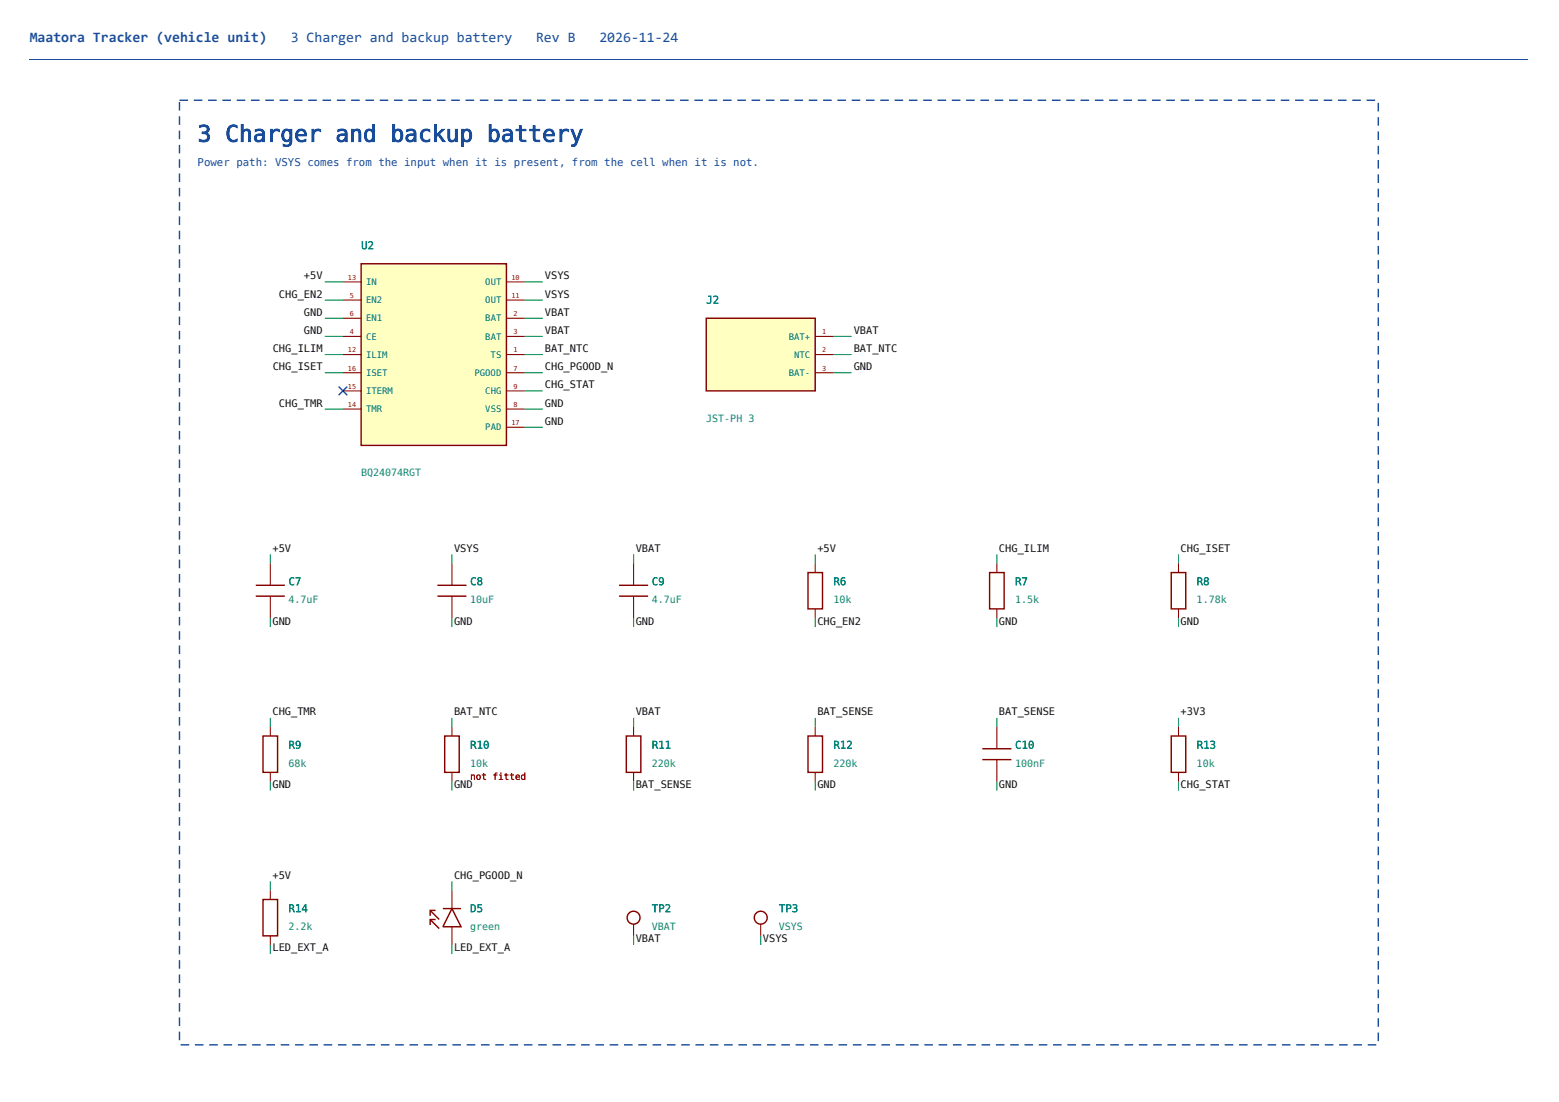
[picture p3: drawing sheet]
<svg xmlns="http://www.w3.org/2000/svg" width="420mm" height="297mm" viewBox="0 0 420 297" stroke-linecap="round" stroke-linejoin="round" font-family="sans-serif">
<path d="M7.9 16h404.1" fill="none" stroke="#1a4d99" stroke-width=".27"/>
<path d="M40.7 19.3h338.5v269.9h-338.5z" fill="#fff"/>
<path d="M52.2 26.8h2.3v.4h-2.3zM56.1 26.8h2.3v.4h-2.3zM59.9 26.8h2.4v.4h-2.4zM63.8 26.8h2.3v.4h-2.3zM67.7 26.8h2.3v.4h-2.3zM71.5 26.8h2.3v.4h-2.3zM75.4 26.8h2.3v.4h-2.3zM79.2 26.8h2.3v.4h-2.3zM83.1 26.8h2.3v.4h-2.3zM86.9 26.8h2.3v.4h-2.3zM90.8 26.8h2.3v.4h-2.3zM94.6 26.8h2.3v.4h-2.3zM98.5 26.8h2.3v.4h-2.3zM102.3 26.8h2.4v.4h-2.4zM106.2 26.8h2.3v.4h-2.3zM110.1 26.8h2.3v.4h-2.3zM113.9 26.8h2.3v.4h-2.3zM117.8 26.8h2.3v.4h-2.3zM121.6 26.8h2.3v.4h-2.3zM125.5 26.8h2.3v.4h-2.3zM129.3 26.8h2.3v.4h-2.3zM133.2 26.8h2.3v.4h-2.3zM137 26.8h2.4v.4h-2.4zM140.9 26.8h2.3v.4h-2.3zM144.7 26.8h2.4v.4h-2.4zM148.6 26.8h2.3v.4h-2.3zM152.5 26.8h2.3v.4h-2.3zM156.3 26.8h2.3v.4h-2.3zM160.2 26.8h2.3v.4h-2.3zM164 26.8h2.3v.4h-2.3zM167.9 26.8h2.3v.4h-2.3zM171.7 26.8h2.3v.4h-2.3zM175.6 26.8h2.3v.4h-2.3zM179.4 26.8h2.4v.4h-2.4zM183.3 26.8h2.3v.4h-2.3zM187.2 26.8h2.3v.4h-2.3zM191 26.8h2.3v.4h-2.3zM194.9 26.8h2.3v.4h-2.3zM198.7 26.8h2.3v.4h-2.3zM202.6 26.8h2.3v.4h-2.3zM206.4 26.8h2.3v.4h-2.3zM210.3 26.8h2.3v.4h-2.3zM214.1 26.8h2.4v.4h-2.4zM218 26.8h2.3v.4h-2.3zM221.8 26.8h2.4v.4h-2.4zM225.7 26.8h2.3v.4h-2.3zM229.6 26.8h2.3v.4h-2.3zM233.4 26.8h2.3v.4h-2.3zM237.3 26.8h2.3v.4h-2.3zM241.1 26.8h2.3v.4h-2.3zM245 26.8h2.3v.4h-2.3zM248.8 26.8h2.3v.4h-2.3zM252.7 26.8h2.3v.4h-2.3zM256.5 26.8h2.4v.4h-2.4zM260.4 26.8h2.3v.4h-2.3zM264.3 26.8h2.3v.4h-2.3zM268.1 26.8h2.3v.4h-2.3zM272 26.8h2.3v.4h-2.3zM275.8 26.8h2.3v.4h-2.3zM279.7 26.8h2.3v.4h-2.3zM283.5 26.8h2.3v.4h-2.3zM287.4 26.8h2.3v.4h-2.3zM291.2 26.8h2.3v.4h-2.3zM295.1 26.8h2.3v.4h-2.3zM298.9 26.8h2.4v.4h-2.4zM302.8 26.8h2.3v.4h-2.3zM306.7 26.8h2.3v.4h-2.3zM310.5 26.8h2.3v.4h-2.3zM314.4 26.8h2.3v.4h-2.3zM318.2 26.8h2.3v.4h-2.3zM322.1 26.8h2.3v.4h-2.3zM325.9 26.8h2.3v.4h-2.3zM329.8 26.8h2.3v.4h-2.3zM333.6 26.8h2.4v.4h-2.4zM337.5 26.8h2.3v.4h-2.3zM341.4 26.8h2.3v.4h-2.3zM345.2 26.8h2.3v.4h-2.3zM349.1 26.8h2.3v.4h-2.3zM352.9 26.8h2.3v.4h-2.3zM356.8 26.8h2.3v.4h-2.3zM360.6 26.8h2.3v.4h-2.3zM364.5 26.8h2.3v.4h-2.3zM368.3 26.8h2.3v.4h-2.3zM371.3 27.7h.4v2.3h-.4zM371.3 31.6h.4v2.3h-.4zM371.3 35.4h.4v2.3h-.4zM371.3 39.3h.4v2.3h-.4zM371.3 43.1h.4v2.4h-.4zM371.3 47h.4v2.3h-.4zM371.3 50.8h.4v2.4h-.4zM371.3 54.7h.4v2.3h-.4zM371.3 58.6h.4v2.3h-.4zM371.3 62.4h.4v2.3h-.4zM371.3 66.3h.4v2.3h-.4zM371.3 70.1h.4v2.3h-.4zM371.3 74h.4v2.3h-.4zM371.3 77.8h.4v2.3h-.4zM371.3 81.7h.4v2.3h-.4zM371.3 85.5h.4v2.4h-.4zM371.3 89.4h.4v2.3h-.4zM371.3 93.3h.4v2.3h-.4zM371.3 97.1h.4v2.3h-.4zM371.3 101h.4v2.3h-.4zM371.3 104.8h.4v2.3h-.4zM371.3 108.7h.4v2.3h-.4zM371.3 112.5h.4v2.3h-.4zM371.3 116.4h.4v2.3h-.4zM371.3 120.2h.4v2.3h-.4zM371.3 124.1h.4v2.3h-.4zM371.3 127.9h.4v2.4h-.4zM371.3 131.8h.4v2.3h-.4zM371.3 135.7h.4v2.3h-.4zM371.3 139.5h.4v2.3h-.4zM371.3 143.4h.4v2.3h-.4zM371.3 147.2h.4v2.3h-.4zM371.3 151.1h.4v2.3h-.4zM371.3 154.9h.4v2.3h-.4zM371.3 158.8h.4v2.3h-.4zM371.3 162.6h.4v2.4h-.4zM371.3 166.5h.4v2.3h-.4zM371.3 170.4h.4v2.3h-.4zM371.3 174.2h.4v2.3h-.4zM371.3 178.1h.4v2.3h-.4zM371.3 181.9h.4v2.3h-.4zM371.3 185.8h.4v2.3h-.4zM371.3 189.6h.4v2.3h-.4zM371.3 193.5h.4v2.3h-.4zM371.3 197.3h.4v2.3h-.4zM371.3 201.2h.4v2.3h-.4zM371.3 205h.4v2.4h-.4zM371.3 208.9h.4v2.3h-.4zM371.3 212.8h.4v2.3h-.4zM371.3 216.6h.4v2.3h-.4zM371.3 220.5h.4v2.3h-.4zM371.3 224.3h.4v2.3h-.4zM371.3 228.2h.4v2.3h-.4zM371.3 232h.4v2.3h-.4zM371.3 235.9h.4v2.3h-.4zM371.3 239.7h.4v2.4h-.4zM371.3 243.6h.4v2.3h-.4zM371.3 247.4h.4v2.4h-.4zM371.3 251.3h.4v2.3h-.4zM371.3 255.2h.4v2.3h-.4zM371.3 259h.4v2.3h-.4zM371.3 262.9h.4v2.3h-.4zM371.3 266.7h.4v2.3h-.4zM371.3 270.6h.4v2.3h-.4zM371.3 274.4h.4v2.3h-.4zM371.3 278.3h.4v2.3h-.4zM368.6 281.4h2.4v.4h-2.4zM364.8 281.4h2.3v.4h-2.3zM360.9 281.4h2.3v.4h-2.3zM357.1 281.4h2.3v.4h-2.3zM353.2 281.4h2.3v.4h-2.3zM349.4 281.4h2.3v.4h-2.3zM345.5 281.4h2.3v.4h-2.3zM341.7 281.4h2.3v.4h-2.3zM337.8 281.4h2.3v.4h-2.3zM333.9 281.4h2.4v.4h-2.4zM330.1 281.4h2.3v.4h-2.3zM326.2 281.4h2.4v.4h-2.4zM322.4 281.4h2.3v.4h-2.3zM318.5 281.4h2.3v.4h-2.3zM314.7 281.4h2.3v.4h-2.3zM310.8 281.4h2.3v.4h-2.3zM307 281.4h2.3v.4h-2.3zM303.1 281.4h2.3v.4h-2.3zM299.3 281.4h2.3v.4h-2.3zM295.4 281.4h2.3v.4h-2.3zM291.5 281.4h2.4v.4h-2.4zM287.7 281.4h2.3v.4h-2.3zM283.8 281.4h2.3v.4h-2.3zM280 281.4h2.3v.4h-2.3zM276.1 281.4h2.3v.4h-2.3zM272.3 281.4h2.3v.4h-2.3zM268.4 281.4h2.3v.4h-2.3zM264.6 281.4h2.3v.4h-2.3zM260.7 281.4h2.3v.4h-2.3zM256.9 281.4h2.3v.4h-2.3zM253 281.4h2.3v.4h-2.3zM249.1 281.4h2.4v.4h-2.4zM245.3 281.4h2.3v.4h-2.3zM241.4 281.4h2.3v.4h-2.3zM237.6 281.4h2.3v.4h-2.3zM233.7 281.4h2.3v.4h-2.3zM229.9 281.4h2.3v.4h-2.3zM226 281.4h2.3v.4h-2.3zM222.2 281.4h2.3v.4h-2.3zM218.3 281.4h2.3v.4h-2.3zM214.4 281.4h2.4v.4h-2.4zM210.6 281.4h2.3v.4h-2.3zM206.7 281.4h2.3v.4h-2.3zM202.9 281.4h2.3v.4h-2.3zM199 281.4h2.3v.4h-2.3zM195.2 281.4h2.3v.4h-2.3zM191.3 281.4h2.3v.4h-2.3zM187.5 281.4h2.3v.4h-2.3zM183.6 281.4h2.3v.4h-2.3zM179.8 281.4h2.3v.4h-2.3zM175.9 281.4h2.3v.4h-2.3zM172 281.4h2.4v.4h-2.4zM168.2 281.4h2.3v.4h-2.3zM164.3 281.4h2.3v.4h-2.3zM160.5 281.4h2.3v.4h-2.3zM156.6 281.4h2.3v.4h-2.3zM152.8 281.4h2.3v.4h-2.3zM148.9 281.4h2.3v.4h-2.3zM145.1 281.4h2.3v.4h-2.3zM141.2 281.4h2.3v.4h-2.3zM137.3 281.4h2.4v.4h-2.4zM133.5 281.4h2.3v.4h-2.3zM129.6 281.4h2.4v.4h-2.4zM125.8 281.4h2.3v.4h-2.3zM121.9 281.4h2.3v.4h-2.3zM118.1 281.4h2.3v.4h-2.3zM114.2 281.4h2.3v.4h-2.3zM110.4 281.4h2.3v.4h-2.3zM106.5 281.4h2.3v.4h-2.3zM102.7 281.4h2.3v.4h-2.3zM98.8 281.4h2.3v.4h-2.3zM94.9 281.4h2.4v.4h-2.4zM91.1 281.4h2.3v.4h-2.3zM87.2 281.4h2.3v.4h-2.3zM83.4 281.4h2.3v.4h-2.3zM79.5 281.4h2.3v.4h-2.3zM75.7 281.4h2.3v.4h-2.3zM71.8 281.4h2.3v.4h-2.3zM68 281.4h2.3v.4h-2.3zM64.1 281.4h2.3v.4h-2.3zM60.2 281.4h2.4v.4h-2.4zM56.4 281.4h2.3v.4h-2.3zM52.5 281.4h2.4v.4h-2.4zM48.7 281.4h2.3v.4h-2.3zM48.2 278.1h.4v2.3h-.4zM48.2 274.2h.4v2.3h-.4zM48.2 270.3h.4v2.4h-.4zM48.2 266.5h.4v2.3h-.4zM48.2 262.6h.4v2.4h-.4zM48.2 258.8h.4v2.3h-.4zM48.2 254.9h.4v2.3h-.4zM48.2 251.1h.4v2.3h-.4zM48.2 247.2h.4v2.3h-.4zM48.2 243.4h.4v2.3h-.4zM48.2 239.5h.4v2.3h-.4zM48.2 235.7h.4v2.3h-.4zM48.2 231.8h.4v2.3h-.4zM48.2 227.9h.4v2.4h-.4zM48.2 224.1h.4v2.3h-.4zM48.2 220.2h.4v2.3h-.4zM48.2 216.4h.4v2.3h-.4zM48.2 212.5h.4v2.3h-.4zM48.2 208.7h.4v2.3h-.4zM48.2 204.8h.4v2.3h-.4zM48.2 201h.4v2.3h-.4zM48.2 197.1h.4v2.3h-.4zM48.2 193.2h.4v2.4h-.4zM48.2 189.4h.4v2.3h-.4zM48.2 185.5h.4v2.4h-.4zM48.2 181.7h.4v2.3h-.4zM48.2 177.8h.4v2.3h-.4zM48.2 174h.4v2.3h-.4zM48.2 170.1h.4v2.3h-.4zM48.2 166.3h.4v2.3h-.4zM48.2 162.4h.4v2.3h-.4zM48.2 158.6h.4v2.3h-.4zM48.2 154.7h.4v2.3h-.4zM48.2 150.8h.4v2.4h-.4zM48.2 147h.4v2.3h-.4zM48.2 143.1h.4v2.3h-.4zM48.2 139.3h.4v2.3h-.4zM48.2 135.4h.4v2.3h-.4zM48.2 131.6h.4v2.3h-.4zM48.2 127.7h.4v2.3h-.4zM48.2 123.9h.4v2.3h-.4zM48.2 120h.4v2.3h-.4zM48.2 116.2h.4v2.3h-.4zM48.2 112.3h.4v2.3h-.4zM48.2 108.4h.4v2.4h-.4zM48.2 104.6h.4v2.3h-.4zM48.2 100.7h.4v2.3h-.4zM48.2 96.9h.4v2.3h-.4zM48.2 93h.4v2.3h-.4zM48.2 89.2h.4v2.3h-.4zM48.2 85.3h.4v2.3h-.4zM48.2 81.5h.4v2.3h-.4zM48.2 77.6h.4v2.3h-.4zM48.2 73.7h.4v2.4h-.4zM48.2 69.9h.4v2.3h-.4zM48.2 66h.4v2.3h-.4zM48.2 62.2h.4v2.3h-.4zM48.2 58.3h.4v2.3h-.4zM48.2 54.5h.4v2.3h-.4zM48.2 50.6h.4v2.3h-.4zM48.2 46.8h.4v2.3h-.4zM48.2 42.9h.4v2.3h-.4zM48.2 39.1h.4v2.3h-.4zM48.2 35.2h.4v2.3h-.4zM48.2 31.3h.4v2.4h-.4zM48.2 27.5h.4v2.3h-.4zM48.4 26.8h2.3v.4h-2.3z" fill="#1a4d99"/>
<g fill="none" stroke="#009600" stroke-width=".29">
<path d="M87.5 76h4.9M141.4 76h4.9M87.5 80.9h4.9M87.5 85.8h4.9M87.5 90.7h4.9M87.5 95.6h4.9M141.4 80.9h4.9M141.4 85.8h4.9M141.4 90.7h4.9M141.4 95.6h4.9M224.6 90.7h4.9M224.6 95.6h4.9"/>
<path d="M87.5 100.5h4.9M87.5 110.3h4.9M141.4 100.5h4.9M141.4 110.3h4.9M141.4 105.4h4.9M141.4 115.1h4.9M224.6 100.5h4.9M72.9 149.4v2.5M121.8 149.4v2.5M170.8 149.4v2.5M219.7 149.4v2.5M268.7 149.4v2.5"/>
<path d="M317.6 149.4v2.5M72.9 166.6v2.4M121.8 166.6v2.4M170.8 166.6v2.4M219.7 166.6v2.4M268.7 166.6v2.4M317.6 166.6v2.4M72.9 193.5v2.4M121.8 193.5v2.4M170.8 193.5v2.4M219.7 193.5v2.4M268.7 193.5v2.4"/>
<path d="M317.6 193.5v2.4M72.9 210.6v2.5M121.8 210.6v2.5M170.8 210.6v2.5M219.7 210.6v2.5M268.7 210.6v2.5M317.6 210.6v2.5M72.9 237.5v2.5M121.8 237.5v2.5M72.9 254.7v2.4M121.8 254.7v2.4M170.8 252.2v2.5"/>
<path d="M205 252.2v2.5"/>
</g>
<path d="M91.3 104.2l2.3 2.3M93.6 104.2l-2.3 2.3" fill="none" stroke="#0000c2" stroke-width=".35"/>
<path d="M97.3 71.1h39.2v48.9h-39.2z" fill="#ffffc2"/>
<path d="M97.3 71.1h39.2v48.9h-39.2z" fill="none" stroke="#840000" stroke-width=".39"/>
<g fill="none" stroke="#840000" stroke-width=".29">
<path d="M92.4 76h4.9M136.5 76h4.9M92.4 80.9h4.9M92.4 85.8h4.9M92.4 90.7h4.9M92.4 95.6h4.9M136.5 80.9h4.9M136.5 85.8h4.9M136.5 90.7h4.9M136.5 95.6h4.9M92.4 100.5h4.9M92.4 105.4h4.9"/>
<path d="M92.4 110.3h4.9M136.5 100.5h4.9M136.5 105.4h4.9M136.5 110.3h4.9M136.5 115.1h4.9"/>
</g>
<path d="M190.4 85.8h29.3v19.6h-29.3z" fill="#ffffc2"/>
<g fill="none" stroke="#840000" stroke-width=".39">
<path d="M190.4 85.8h29.3v19.6h-29.3zM68.9 157.7h7.9M117.9 157.7h7.8M166.9 157.7h7.8M217.8 154.3h3.9v9.8h-3.9zM266.7 154.3h3.9v9.8h-3.9zM315.7 154.3h3.9v9.8h-3.9zM68.9 160.7h7.9M117.9 160.7h7.8M166.9 160.7h7.8M70.9 198.4h3.9v9.8h-3.9zM119.9 198.4h3.9v9.8h-3.9z"/>
<path d="M168.8 198.4h3.9v9.8h-3.9zM217.8 198.4h3.9v9.8h-3.9zM315.7 198.4h3.9v9.8h-3.9zM264.8 201.8h7.8M264.8 204.7h7.8M70.9 242.4h3.9v9.8h-3.9zM115.9 245.4l2.5 2.4M115.9 247.8l2.5 2.5M117.4 245.4h-1.5v1.4M117.4 247.8h-1.5v1.5M119.4 244.9h4.9M121.8 244.9l2.5 4.9h-4.9z"/>
<circle cx="170.8" cy="247.3" r="1.73"/>
<circle cx="205" cy="247.3" r="1.73"/>
</g>
<g fill="none" stroke="#840000" stroke-width=".29">
<path d="M219.7 90.7h4.9M219.7 95.6h4.9M219.7 100.5h4.9M72.9 151.9v5.8M121.8 151.9v5.8M170.8 151.9v5.8M219.7 151.9v2.4M268.7 151.9v2.4M317.6 151.9v2.4M72.9 160.7v5.9M121.8 160.7v5.9M170.8 160.7v5.9"/>
<path d="M219.7 164.1v2.5M268.7 164.1v2.5M317.6 164.1v2.5M72.9 195.9v2.5M121.8 195.9v2.5M170.8 195.9v2.5M219.7 195.9v2.5M268.7 195.9v5.9M317.6 195.9v2.5M72.9 208.2v2.4M121.8 208.2v2.4M170.8 208.2v2.4"/>
<path d="M219.7 208.2v2.4M268.7 204.7v5.9M317.6 208.2v2.4M72.9 240v2.4M121.8 240v4.9M72.9 252.2v2.5M121.8 249.8v4.9M170.8 249.1v3.1M205 249.1v3.1"/>
</g>
<text font-size="6.2" fill="#1a4d99" x="53.3" y="38.2">3 Charger and backup battery</text>
<g font-size="3.9" fill="#1a4d99">
<text x="8" y="11.4">Maatora Tracker (vehicle unit)</text>
<text x="78.4" y="11.4">3 Charger and backup battery</text>
<text x="144.5" y="11.4">Rev B</text>
<text x="161.5" y="11.4">2026-11-24</text>
</g>
<text font-size="2.9" fill="#1a4d99" x="53.3" y="44.8">Power path: VSYS comes from the input when it is present, from the cell when it is not.</text>
<g font-size="2.9" fill="#008484">
<text x="97.3" y="67.2">U2</text>
<text x="190.4" y="81.8">J2</text>
<text x="77.7" y="157.7">C7</text>
<text x="126.7" y="157.7">C8</text>
<text x="175.7" y="157.7">C9</text>
<text x="224.6" y="157.7">R6</text>
<text x="273.6" y="157.7">R7</text>
<text x="322.5" y="157.7">R8</text>
<text x="77.7" y="201.8">R9</text>
<text x="126.7" y="201.8">R10</text>
<text x="175.7" y="201.8">R11</text>
<text x="224.6" y="201.8">R12</text>
<text x="273.6" y="201.8">C10</text>
<text x="322.5" y="201.8">R13</text>
<text x="77.7" y="245.8">R14</text>
<text x="126.7" y="245.8">D5</text>
<text x="175.7" y="245.8">TP2</text>
<text x="209.9" y="245.8">TP3</text>
</g>
<g font-size="2.8" fill="#0f0f0f">
<text x="81.9" y="75.3">+5V</text>
<text x="146.9" y="75.3">VSYS</text>
<text x="75.2" y="80.2">CHG_EN2</text>
<text x="146.9" y="80.2">VSYS</text>
<text x="81.9" y="85.1">GND</text>
<text x="81.9" y="90">GND</text>
<text x="146.9" y="85.1">VBAT</text>
<text x="146.9" y="90">VBAT</text>
<text x="230.1" y="90">VBAT</text>
<text x="73.5" y="94.9">CHG_ILIM</text>
<text x="146.9" y="94.9">BAT_NTC</text>
<text x="230.1" y="94.9">BAT_NTC</text>
<text x="73.5" y="99.8">CHG_ISET</text>
<text x="146.9" y="99.8">CHG_PGOOD_N</text>
<text x="230.1" y="99.8">GND</text>
<text x="146.9" y="104.7">CHG_STAT</text>
<text x="75.2" y="109.6">CHG_TMR</text>
<text x="146.9" y="109.6">GND</text>
<text x="146.9" y="114.5">GND</text>
<text x="73.4" y="148.7">+5V</text>
<text x="122.4" y="148.7">VSYS</text>
<text x="171.3" y="148.7">VBAT</text>
<text x="220.3" y="148.7">+5V</text>
<text x="269.3" y="148.7">CHG_ILIM</text>
<text x="318.2" y="148.7">CHG_ISET</text>
<text x="73.4" y="168.3">GND</text>
<text x="122.4" y="168.3">GND</text>
<text x="171.3" y="168.3">GND</text>
<text x="220.3" y="168.3">CHG_EN2</text>
<text x="269.3" y="168.3">GND</text>
<text x="318.2" y="168.3">GND</text>
<text x="73.4" y="192.8">CHG_TMR</text>
<text x="122.4" y="192.8">BAT_NTC</text>
<text x="171.3" y="192.8">VBAT</text>
<text x="220.3" y="192.8">BAT_SENSE</text>
<text x="269.3" y="192.8">BAT_SENSE</text>
<text x="318.2" y="192.8">+3V3</text>
<text x="73.4" y="212.4">GND</text>
<text x="122.4" y="212.4">GND</text>
<text x="171.3" y="212.4">BAT_SENSE</text>
<text x="220.3" y="212.4">GND</text>
<text x="269.3" y="212.4">GND</text>
<text x="318.2" y="212.4">CHG_STAT</text>
<text x="73.4" y="236.9">+5V</text>
<text x="122.4" y="236.9">CHG_PGOOD_N</text>
<text x="73.4" y="256.4">LED_EXT_A</text>
<text x="122.4" y="256.4">LED_EXT_A</text>
<text x="171.3" y="254">VBAT</text>
<text x="205.6" y="254">VSYS</text>
</g>
<g font-size="2.7" fill="#008484">
<text x="190.4" y="113.7">JST-PH 3</text>
<text x="97.3" y="128.4">BQ24074RGT</text>
<text x="77.7" y="162.6">4.7uF</text>
<text x="126.7" y="162.6">10uF</text>
<text x="175.7" y="162.6">4.7uF</text>
<text x="224.6" y="162.6">10k</text>
<text x="273.6" y="162.6">1.5k</text>
<text x="322.5" y="162.6">1.78k</text>
<text x="77.7" y="206.7">68k</text>
<text x="126.7" y="206.7">10k</text>
<text x="175.7" y="206.7">220k</text>
<text x="224.6" y="206.7">220k</text>
<text x="273.6" y="206.7">100nF</text>
<text x="322.5" y="206.7">10k</text>
<text x="77.7" y="250.7">2.2k</text>
<text x="126.7" y="250.7">green</text>
<text x="175.7" y="250.7">VBAT</text>
<text x="209.9" y="250.7">VSYS</text>
</g>
<text font-size="2.5" fill="#c20000" x="126.7" y="210.2">not fitted</text>
<g font-size="2.4" fill="#006464">
<text x="98.7" y="76.8">IN</text>
<text x="130.8" y="76.8">OUT</text>
<text x="98.7" y="81.7">EN2</text>
<text x="130.8" y="81.7">OUT</text>
<text x="98.7" y="86.6">EN1</text>
<text x="130.8" y="86.6">BAT</text>
<text x="98.7" y="91.5">CE</text>
<text x="130.8" y="91.5">BAT</text>
<text x="212.6" y="91.5">BAT+</text>
<text x="98.7" y="96.4">ILIM</text>
<text x="98.7" y="101.3">ISET</text>
<text x="127.9" y="101.3">PGOOD</text>
<text x="132.2" y="96.4">TS</text>
<text x="212.6" y="101.3">BAT-</text>
<text x="214" y="96.4">NTC</text>
<text x="98.7" y="106.2">ITERM</text>
<text x="130.8" y="106.2">CHG</text>
<text x="98.7" y="111.1">TMR</text>
<text x="130.8" y="111.1">VSS</text>
<text x="130.8" y="116">PAD</text>
</g>
<g font-size="1.8" fill="#a90000">
<text x="93.8" y="75.4">13</text>
<text x="137.8" y="75.4">10</text>
<text x="94.3" y="80.3">5</text>
<text x="137.8" y="80.3">11</text>
<text x="94.3" y="85.2">6</text>
<text x="138.4" y="85.2">2</text>
<text x="93.8" y="95">12</text>
<text x="94.3" y="90.1">4</text>
<text x="138.4" y="90.1">3</text>
<text x="138.4" y="95">1</text>
<text x="221.6" y="90.1">1</text>
<text x="221.6" y="95">2</text>
<text x="93.8" y="99.9">16</text>
<text x="138.4" y="99.9">7</text>
<text x="221.6" y="99.9">3</text>
<text x="93.8" y="104.8">15</text>
<text x="138.4" y="104.8">9</text>
<text x="93.8" y="109.7">14</text>
<text x="138.4" y="109.7">8</text>
<text x="137.8" y="114.6">17</text>
</g>
</svg>
